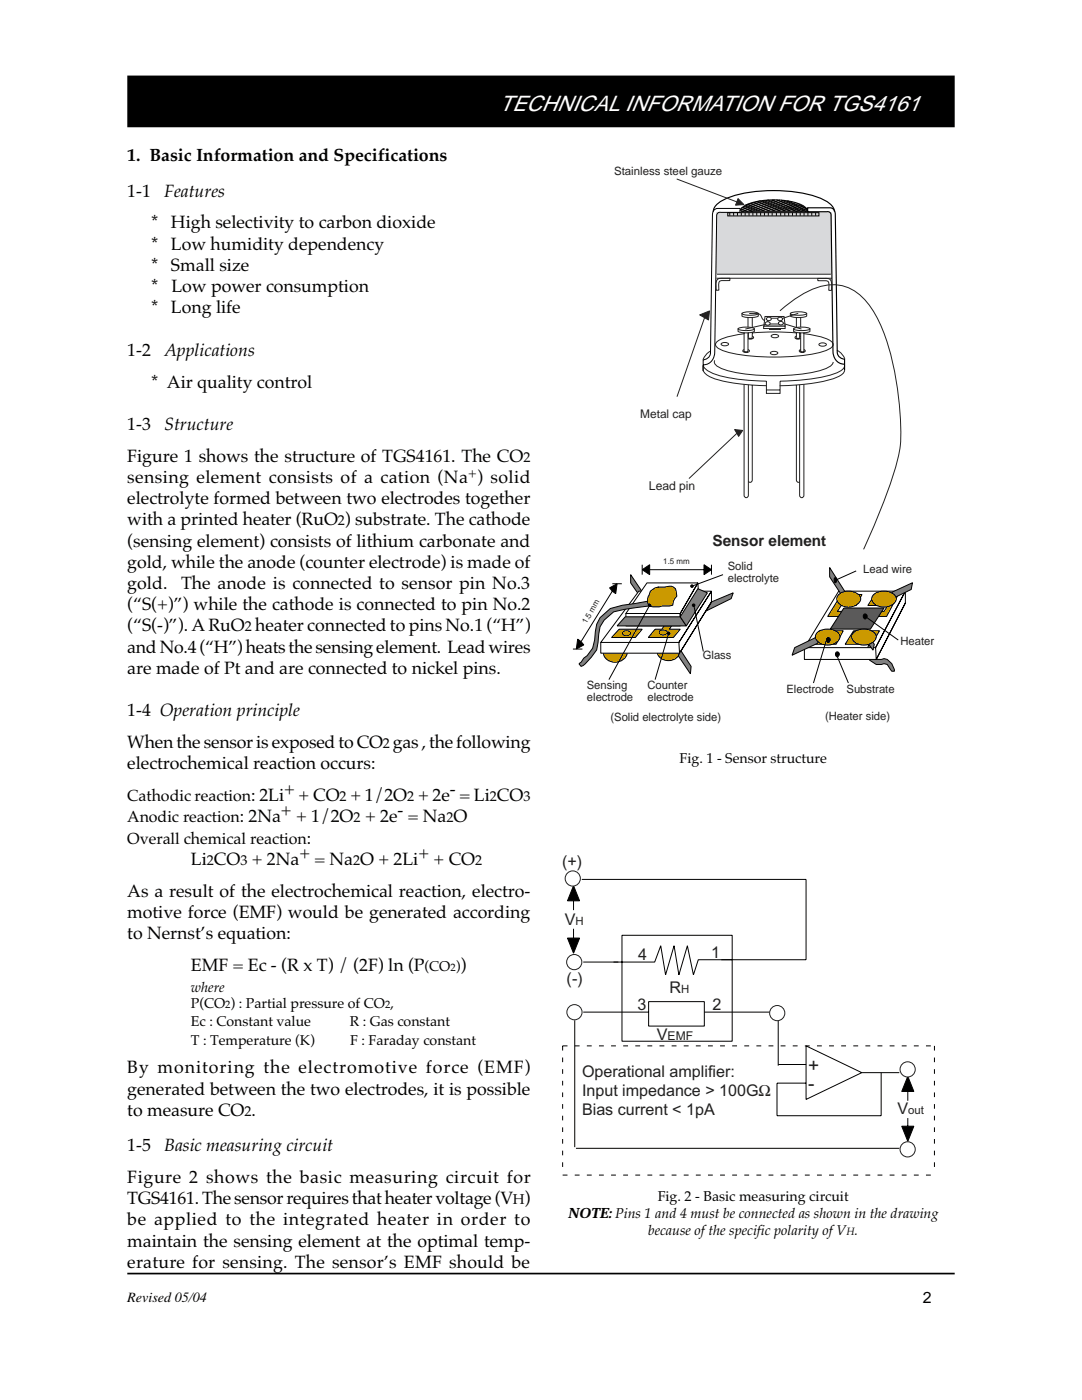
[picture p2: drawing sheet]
<svg xmlns="http://www.w3.org/2000/svg" width="216mm" height="279mm" viewBox="0 0 216 279" stroke-linecap="round" stroke-linejoin="round" font-family="sans-serif">
<path d="M25.4 254.2h165.1" fill="none" stroke="#000" stroke-width=".34"/>
<path d="M25.6 15.3h164.7v9.9h-164.7z" fill-rule="evenodd" fill="#000" stroke="#000" stroke-width=".34"/>
<g fill="#fff">
<path d="M173.8 151.2h12.7v8.9h-12.7z" fill-rule="evenodd"/>
<path d="M165.8 155.9h2.8v4.4h-2.8z" fill-rule="evenodd"/>
<path d="M169.1 148.2h2.3v7.2h-2.3z" fill-rule="evenodd"/>
</g>
<g fill="none" stroke="#231f20" stroke-width=".2">
<path d="M141.8 70.1l-.8 .5-.7 1.1M144 68.5a1.13 1.13 0 0 1 1.4 .2 1 1 0 0 1-1.5 0zM147.3 65.6l.1 .6 1.1 .2M148.1 62.6v.5l1.2 .3M148.1 62.5a4.5 4.5 0 0 1 3.2 .1 4 4 0 0 1-3.2 0zM148.5 76.7l.8 .1M148.5 76.7l-1.3-.1a20.2 20.2 0 0 1-5.8-1.6 1.85 1.85 0 0 1-1.1-2.1 3.5 3.5 0 0 0 2.2 1.7 34.5 34.5 0 0 0 10.4 1.5v1.7M148.5 66.4v3.6a.52 .52 0 0 0 .8 .1v-3.7M148.5 76.7v22.2a.43 .43 0 0 0 .4 .4 .43 .43 0 0 0 .4-.4v-2.8M148.5 66.4h.8M149.3 63.4h.8M149.3 65.9v.1"/>
<path d="M149.3 65.3h-1.4l-.6 .3 .6 .3 1.4 .1M149.3 65.3l.8 .1M149.3 69.8l.2 .2a.8 .8 0 0 1-1.3 0l.3-.2M149.3 63.4v1.9M149.3 66.5h.1M149.3 76.8h.8M149.3 66.4h.1M149.3 67.1h.1M149.3 76.8v19.3M150.1 66.4l4.4-.1 4.4 .1M150.1 76.8l2.8 .2M150.1 66.3v1a.51 .51 0 0 1-.8 .1v-1"/>
<path d="M150.1 76.8v19a.42 .42 0 0 1-.3 .4 .42 .42 0 0 1-.5-.1M150.1 66.3l-.8 .1M150.1 65.9h.1M150.1 65.9l-.8 .1M150.1 65.4l.4 .2-.4 .3M150.1 67.1l.3 .2a.77 .77 0 0 1-1.1 .3M150.1 63.4v2M150.5 65.6v.6l-.4 .1M151.3 62.6l-.1 .5-1.1 .3M152.9 77.8h2.7M153.8 70.3a1.13 1.13 0 0 1 1.4 .2 1 1 0 0 1-1.5 0zM154 66.9a1.13 1.13 0 0 1 1.4 .2 1 1 0 0 1-1.5 0z"/>
<path d="M157.7 62.6l.1 .5 1.1 .3M157.8 62.5a4.5 4.5 0 0 1 3.2 .1 4 4 0 0 1-3.3 0zM158.4 65.6v.6l.5 .1M158.9 67.3l.3 .2 .4-.1M158.9 76.8l-3.3 .2M158.9 66.3v1M158.9 76.8v19a.43 .43 0 0 0 .7 .4M158.9 63.4h.9M158.9 66.3l.7 .1M158.9 67.3h.1M158.9 67.1l-.3 .2a.67 .67 0 0 0 1.2 .2M158.9 63.4v2"/>
<path d="M159.6 66.5h.2M159.6 76.8h-.7M159.6 66.4v1M159.6 66.4h.2M159.6 67.3v.1M159.6 67.1l.2 .1M159.6 76.8v19.4M159.8 65.3l-.9 .1M159.8 65.3h1.1l.7 .3a4 4 0 0 1-3.2 0l.5-.2M159.8 70v.1M159.8 69.8l-.3 .2a.69 .69 0 0 0 1.2 0l-.3-.2M159.8 63.4v1.9"/>
<path d="M159.8 66.4v3.7M159.8 70.1h.1M160.4 66.6l2.4 .4a6.5 6.5 0 0 1 3.3 1.4l.1 .4a2.27 2.27 0 0 1-1.8 1.3 43.1 43.1 0 0 1-19.7 0 2.27 2.27 0 0 1-1.9-1.3 1.95 1.95 0 0 1 1.5-1.3l1.8-.5 2.4-.4M160.4 76.7l-.8 .1M160.4 76.7v22.2a.43 .43 0 0 1-.4 .4 .43 .43 0 0 1-.4-.4v-2.7M160.4 66.4h-.6M160.4 70h.1M160.4 66.4v3.6M160.4 70l-.3 .2-.3-.1M161 62.6l-.1 .5-1.1 .3M161.6 65.6l-.1 .6-1.1 .2M163.5 68.6a1.13 1.13 0 0 1 1.4 .2 1 1 0 0 1-1.5 0z"/>
<path d="M167.1 70l.7 .5 .7 1M168.5 72.9v.1a1.33 1.33 0 0 1-1 1.1 27.5 27.5 0 0 1-10.1 1.9l-1.7 .1v2.4h-2.8v-.7M168.5 73.9a1.98 1.98 0 0 1-1.5 1.4 27.6 27.6 0 0 1-6.6 1.4"/>
</g>
<g fill="#fff" stroke="#231f20" stroke-width=".2">
<path d="M152.7 63.2h3.7l.3 1.9h-4.3z"/>
<path d="M153.3 63.5h2.4l.2 1.2h-2.8z"/>
<path d="M152.4 65.1h4.3v.5h-4.3z"/>
</g>
<path d="M153.1 64.7l-4.3 1M156 64.5l3.9 1.1M159.2 62.6l-3.6 1.1" fill="none" stroke="#231f20" stroke-width=".2"/>
<g fill="#fff" stroke="#231f20" stroke-width=".2">
<path d="M153 63.5a.47 .47 0 0 1 .6-.2 .47 .47 0 0 1 .2 .5 .47 .47 0 0 1-.5 .2 .47 .47 0 0 1-.3-.5z"/>
<path d="M155.2 63.5a.47 .47 0 0 1 .6-.2 .47 .47 0 0 1 .3 .5 .47 .47 0 0 1-.6 .2 .47 .47 0 0 1-.3-.5z"/>
<path d="M155.4 64.3a.56 .56 0 0 1 .9 .2 .47 .47 0 0 1-.5 .3 .47 .47 0 0 1-.4-.5z"/>
<path d="M152.7 64.4a.47 .47 0 0 1 .6-.2 .47 .47 0 0 1 .3 .5 .56 .56 0 0 1-.9-.1z"/>
</g>
<path d="M142.6 71.9v.2a1.18 1.18 0 0 0 .9 1.2 26.2 26.2 0 0 0 10.9 1.7 28.6 28.6 0 0 0 10.9-1.7l.8-.7 .1-.4" fill="none" stroke="#231f20" stroke-width=".2"/>
<g fill="#231f20" stroke="#231f20" stroke-width=".2">
<path d="M139.6 62.8l2-.7-.2 1.8z"/>
<path d="M140.7 63.1l-5.6 16z"/>
</g>
<path d="M142.8 42.4h23v12.3h-23z" fill="#d8d9db"/>
<path d="M142.3 42.2a2.73 2.73 0 0 1 1.6-2.1 23 23 0 0 1 12.1-2 18 18 0 0 1 9.5 2.5l.9 1.1 .1 .6" fill="none" stroke="#000" stroke-width=".23"/>
<g fill="none" stroke="#000" stroke-width=".2">
<path d="M145.2 42.4h18.2v.7h-18.2zM145.6 42.4v.6M146.4 42.4v.6M147.2 42.4v.6M147.9 42.4v.6M148.7 42.4v.6M149.5 42.4v.6M150.2 42.4v.6M151 42.4v.6M151.8 42.4v.6M152.5 42.4v.6M153.3 42.4v.6"/>
<path d="M154.1 42.4v.6M140.3 72.8a2.48 2.48 0 0 0 2.3-2.8l.4-25.7a2.25 2.25 0 0 1 .3-1.8l.2-.1h4.2v-.8h-3.2a2.11 2.11 0 0 0-2.2 .6 64.6 64.6 0 0 0-.3 9.1l-.2 17.6a3.3 3.3 0 0 1-.4 2.4l-.4 .3-.7 .2v2.3"/>
</g>
<path d="M148.1 41.4a11.8 11.8 0 0 1 7.5-1.5 9.2 9.2 0 0 1 5.1 1.5l.5 .8h-13.5z" fill="#fff" stroke="#000" stroke-width=".2"/>
<path d="M153.2 39.9l5.7 2.3z" fill="#000" stroke="#000" stroke-width=".2"/>
<g fill="#231f20" stroke="#000" stroke-width=".2">
<path d="M154.1 39.9l5.7 2.3z"/>
<path d="M154.9 39.9l5.8 2.3z"/>
<path d="M155.9 39.9l5.3 2.1z"/>
<path d="M157.1 40.1l3.8 1.5z"/>
<path d="M152.3 40l5.6 2.2z"/>
<path d="M151.6 40.1l5.4 2.1z"/>
<path d="M150.9 40.2l5 2z"/>
<path d="M150.2 40.4l4.6 1.8z"/>
<path d="M149.7 40.6l4.1 1.6z"/>
<path d="M149.2 40.8l3.7 1.4z"/>
<path d="M148.8 41l3.2 1.2z"/>
<path d="M148.5 41.2l2.5 1z"/>
</g>
<path d="M152.6 42.2l6.1-1.8z" fill="#000" stroke="#000" stroke-width=".2"/>
<g fill="#231f20" stroke="#000" stroke-width=".2">
<path d="M153.7 42.2l5.6-1.6z"/>
<path d="M154.7 42.2l5-1.4z"/>
<path d="M155.8 42.2l4.3-1.3z"/>
<path d="M156.8 42.2l3.6-1.1z"/>
<path d="M157.7 42.2l3-.8z"/>
<path d="M151.4 42.2l6.7-2z"/>
<path d="M150.3 42.2l7.1-2.1z"/>
<path d="M149.1 42.2l7.5-2.2z"/>
<path d="M147.9 42.2l7.8-2.3z"/>
<path d="M147.7 41.9l6.9-2z"/>
<path d="M148 41.5l5.3-1.6z"/>
<path d="M148.7 41l3-.9z"/>
</g>
<path d="M147.8 42.2h13.4" fill="none" stroke="#231f20" stroke-width=".2"/>
<g fill="#231f20" stroke="#000" stroke-width=".2">
<path d="M147.8 42l.6 .2z"/>
<path d="M147.9 41.7l1.3 .5z"/>
<path d="M148.1 41.4l2.1 .8z"/>
<path d="M160.6 42.2l.6-.2z"/>
<path d="M159.7 42.2l1.4-.4z"/>
<path d="M158.7 42.2l2.2-.6z"/>
</g>
<path d="M143 55.5h23M143.1 54.7h22.7M143.1 55.9a3.4 3.4 0 0 1 2.2-.4h.4l-.1 .5h-1.1a.89 .89 0 0 0-1 .2 .89 .89 0 0 0-.1 1v.7h-.5v-1.2zM163.2 55.6h1.3a1.18 1.18 0 0 1 1.2 .3 1.18 1.18 0 0 1 .3 1.2l-.1 .9-.5-.1v-.6a.89 .89 0 0 0-.1-1.1 .89 .89 0 0 0-1-.2h-1.1z" fill="none" stroke="#231f20" stroke-width=".2"/>
<path d="M154.9 42.5v.6M155.8 42.5v.6M156.6 42.5v.6M157.4 42.5v.6M158.1 42.5v.6M158.9 42.5v.6M159.7 42.5v.6M160.4 42.5v.6M161.2 42.5v.6M162 42.5v.6M162.7 42.5v.6" fill="none" stroke="#000" stroke-width=".2"/>
<path d="M168.5 72.7a2.48 2.48 0 0 1-2.3-2.9l-.4-25.6a2.25 2.25 0 0 0-.2-1.8l-.3-.2-4.1 .1v-.8h3.1a2.11 2.11 0 0 1 2.2 .6 64.6 64.6 0 0 1 .3 9.1l.2 17.6a3.3 3.3 0 0 0 .4 2.4l.4 .3 .7 .2v2.2" fill="none" stroke="#000" stroke-width=".23"/>
<g fill="#231f20" stroke="#231f20" stroke-width=".2">
<path d="M135.1 35.7l12.8 4.9z"/>
<path d="M147.3 39.6l1.1 1.2-1.6 .1z" fill-rule="evenodd"/>
</g>
<g fill="#231f20" stroke="#231f20" stroke-width=".2">
<path d="M146.6 85.7l1.6 .2-.8 1.2z"/>
<path d="M137.5 95.5l9.7-9.2z"/>
</g>
<path d="M120.4 130.4h4.8a2.53 2.53 0 0 1-2.2 1.8 2.53 2.53 0 0 1-2.5-1.4z" fill="#c90"/>
<path d="M120.4 130.4a2.4 2.4 0 0 0 3.9 1.2l.7-.8 .2-.4" fill="none" stroke="#000" stroke-width=".2"/>
<path d="M131.1 130h4.6a2.43 2.43 0 0 1-2.1 1.8 2.43 2.43 0 0 1-2.4-1.3z" fill="#c90"/>
<path d="M131.1 130a2.33 2.33 0 0 0 3.9 1.3l.6-.8 .1-.5" fill="none" stroke="#000" stroke-width=".2"/>
<path d="M142 120.1l4.3-1.8-.4 1.2-5 2.4z" fill="#808080"/>
<path d="M142 120.1l4.3-1.8-.4 1.2-5 2.4z" fill="none" stroke="#000" stroke-width=".2"/>
<path d="M125.8 114.7l3.2 4.6 .6 2.5-3.8-5.5z" fill="#808080"/>
<path d="M125.8 114.7l3.2 4.6 .6 2.5-3.8-5.5z" fill="none" stroke="#000" stroke-width=".2"/>
<path d="M127.5 118h14.5l-6.5 10.2 .1 2.2 6.4-10.3-6.4 10.3h-15.7v-2.2h15.6l6.5-10.2v2.1l-22.1 8.1z" fill="#fff"/>
<path d="M142 120.1v-2.1l-6.5 10.2h-15.6v2.2h15.7l6.4-10.3-6.4 10.3-.1-2.2 6.5-10.2h-14.5l-7.6 10.2" fill="none" stroke="#000" stroke-width=".2"/>
<path d="M123.5 125.6h4.6l-1.3 1.6h-4.8z" fill="#ccb300"/>
<path d="M123.5 125.6h4.6l-1.3 1.6h-4.8z" fill="none" stroke="#000" stroke-width=".2"/>
<path d="M132.6 119.8h4.8l-3.8 5.8h2.1l-1.3 1.6h-5l1.3-1.6h1.4l2.7-4.2h-3.3z" fill="#ccb300"/>
<path d="M132.6 119.8h4.8l-3.8 5.8h2.1l-1.3 1.6h-5l1.3-1.6h1.4l2.7-4.2h-3.3z" fill="none" stroke="#000" stroke-width=".2"/>
<path d="M124.4 126l.6-.1a.58 .58 0 0 1 .8 .6 .81 .81 0 0 1-.9 .4 .81 .81 0 0 1-.6-.7z" fill="#ffdf00"/>
<path d="M124.4 126l.6-.1a.58 .58 0 0 1 .8 .6 .81 .81 0 0 1-.9 .4 .81 .81 0 0 1-.6-.7z" fill="none" stroke="#000" stroke-width=".2"/>
<path d="M131.7 125.9l.6-.2a.58 .58 0 0 1 .8 .7 .81 .81 0 0 1-.9 .4 .81 .81 0 0 1-.6-.8z" fill="#ffdf00"/>
<path d="M131.7 125.9l.6-.2a.58 .58 0 0 1 .8 .7 .81 .81 0 0 1-.9 .4 .81 .81 0 0 1-.6-.8z" fill="none" stroke="#000" stroke-width=".2"/>
<path d="M135.9 129.9l2 3.1-.1 1.5-2.5-3.6z" fill="#808080"/>
<path d="M135.9 129.9l2 3.1-.1 1.5-2.5-3.6z" fill="none" stroke="#000" stroke-width=".2"/>
<path d="M129.1 116.3h10.2l.1 2.3-3.7 6.3h-10.8v-2.5h10.8v2.5v-2.5l3.6-6.1-3.6 6.1h-10.8z" fill="#fff"/>
<path d="M121.6 117.3l1.5-.8-.2 2-.7-.5zM122.2 118l-6.3 10M122.2 116.5h1.9M128.1 113.7l1.5-1v2zM128.1 112.7v2M129.1 116.3h10.2l.1 2.3-3.7 6.3h-10.8v-2.5h10.8v2.5v-2.5l3.6-6.1-3.6 6.1h-10.8zM129.6 113.7h10.9M140.5 112.7l1.5 1-1.5 1zM142 112.7v2M114.3 129.5h1.9M115.3 127.6l.6 .4 .6 .7-1.5 .8zM133.4 126.4l-2.7 9.2" fill="none" stroke="#000" stroke-width=".2"/>
<path d="M121.6 117.3l1.5-.8-.2 2-.7-.5zM128.1 113.7l1.5-1v2zM140.5 112.7l1.5 1-1.5 1zM115.3 127.6l.6 .4 .6 .7-1.5 .8z" fill="#000"/>
<path d="M124.8 123.1h10.9l1.3 1.8h-13.9z" fill="#808080"/>
<path d="M124.8 123.1h10.9l1.3 1.8h-13.9z" fill="none" stroke="#000" stroke-width=".2"/>
<path d="M139.3 117.5l1.9 .8-4.2 6.6-1.3-1.8z" fill="#808080"/>
<path d="M139.3 117.5l1.9 .8-4.2 6.6-1.3-1.8zM144.3 114.7l-6.3 2.3M129.6 120.8l-8.1 14.8M138.4 120.8l1.9 9.2" fill="none" stroke="#000" stroke-width=".2"/>
<path d="M119.7 123.3l2.1-1.9 2.4-.6 5.2-.8v1l-4.8 .6a5.4 5.4 0 0 0-5.1 5l-.4 3.1-1.1 1.5-1.2 1.3-.9 .5-.4-.5 .4-.3 .6-.9 .7-.4 1-1.5 .5-1.7 .4-3.1z" fill="#808080"/>
<path d="M129.4 120l-5.2 .8-2.4 .6-2.1 1.9-.6 1.3-.4 3.1-.5 1.7-1 1.5-.7 .4-.6 .9-.4 .3 .4 .5 .9-.5 1.2-1.3 1.1-1.5 .4-3.1a5.4 5.4 0 0 1 5.1-5l4.8-.6" fill="none" stroke="#000" stroke-width=".2"/>
<path d="M129.8 118l.9-.7 .7-.1h-.1h1.3a1.77 1.77 0 0 1 2.2 .3l.3 1.5-.7 1-.2 .8-2.7 .3-2-.1a1.98 1.98 0 0 1 0-2.2z" fill="#c90"/>
<path d="M131.3 117.2h1.3a1.77 1.77 0 0 1 2.2 .3l.3 1.5-.7 1-.2 .8-2.7 .3-2-.1a1.98 1.98 0 0 1 0-2.2l.3-.8 .9-.7 .7-.1" fill="none" stroke="#000" stroke-width=".2"/>
<path d="M173.3 128.7h.4v1.1l.4 1.1 .7 .7h1.1l.5-.2a2.64 2.64 0 0 1 2.1 2.6h-.6l-.9-1.4-.6-.2-.5 .2a2.59 2.59 0 0 1-3-2.3z" fill="#808080"/>
<path d="M173.3 128.7h.4v1.1l.4 1.1 .7 .7h1.1l.5-.2a2.64 2.64 0 0 1 2.1 2.6h-.6l-.9-1.4-.6-.2-.5 .2a2.59 2.59 0 0 1-3-2.3z" fill="none" stroke="#000" stroke-width=".2"/>
<path d="M167.4 118h13.3l-6 11.2 .1 2.4 5.9-11.3-5.9 11.3h-14.3v-2.4h14.2l6-11.2v2.3l-20.2 8.9z" fill="#fff"/>
<path d="M180.7 120.3v-2.3l-6 11.2h-14.2v2.4h14.3l5.9-11.3-5.9 11.3-.1-2.4 6-11.2h-13.3l-6.9 11.2" fill="none" stroke="#000" stroke-width=".2"/>
<path d="M163.5 125.9h4.8l-1.5 2.7h-4.9z" fill="#ccb300"/>
<path d="M163.5 125.9h4.8l-1.5 2.7h-4.9z" fill="none" stroke="#000" stroke-width=".2"/>
<path d="M170.3 125.9h5.2l-1.6 2.7h-5.3z" fill="#ccb300"/>
<path d="M170.3 125.9h5.2l-1.6 2.7h-5.3z" fill="none" stroke="#000" stroke-width=".2"/>
<path d="M167.9 118.7h4.1l-1.2 2.1h-2.9l-.8 1.2h1l-.6 1h-2.3z" fill="#ccb300"/>
<path d="M167.9 118.7h4.1l-1.2 2.1h-2.9l-.8 1.2h1l-.6 1h-2.3z" fill="none" stroke="#000" stroke-width=".2"/>
<path d="M174.6 118.7h4.6l-2.3 4.3h-2.3l.6-1h1.2l.8-1.2h-4z" fill="#ccb300"/>
<path d="M174.6 118.7h4.6l-2.3 4.3h-2.3l.6-1h1.2l.8-1.2h-4z" fill="none" stroke="#000" stroke-width=".2"/>
<path d="M168.4 121.3h8l-2.7 4.2h-8z" fill="#595959"/>
<path d="M168.4 121.3h8l-2.7 4.2h-8z" fill="none" stroke="#000" stroke-width=".2"/>
<path d="M158.6 129.2l5.9-2.8-1.4 2-5 2.4z" fill="#808080"/>
<path d="M158.6 129.2l5.9-2.8-1.4 2-5 2.4z" fill="none" stroke="#000" stroke-width=".2"/>
<path d="M163 126.3a3.2 3.2 0 0 1 4.5 .4 1.75 1.75 0 0 1-1.7 2 2.47 2.47 0 0 1-3.1-1.6h2.5h-2.5z" fill="#c90"/>
<path d="M163 126.3a3.2 3.2 0 0 1 4.5 .4 1.75 1.75 0 0 1-1.7 2 2.47 2.47 0 0 1-3.1-1.6z" fill="none" stroke="#000" stroke-width=".2"/>
<path d="M178.1 118.1l4-1.8-.3 1.3-5.1 2.6z" fill="#808080"/>
<path d="M178.1 118.1l4-1.8-.3 1.3-5.1 2.6z" fill="none" stroke="#000" stroke-width=".2"/>
<path d="M174.3 118.7a3.2 3.2 0 0 1 4.5 .4 1.75 1.75 0 0 1-1.8 2 2.47 2.47 0 0 1-3.1-1.6h2.5h-2.5z" fill="#c90"/>
<path d="M174.3 118.7a3.2 3.2 0 0 1 4.5 .4 1.75 1.75 0 0 1-1.8 2 2.47 2.47 0 0 1-3.1-1.6z" fill="none" stroke="#000" stroke-width=".2"/>
<path d="M172.5 126.1l2 2.5-.3 1.2-1.7-2.4z" fill="#808080"/>
<path d="M172.5 126.1l2 2.5-.3 1.2-1.7-2.4z" fill="none" stroke="#000" stroke-width=".2"/>
<path d="M165.5 113.3l3.1 4.8 .7 2.7-3.8-5.7z" fill="#808080"/>
<path d="M165.5 113.3l3.1 4.8 .7 2.7-3.8-5.7z" fill="none" stroke="#000" stroke-width=".2"/>
<path d="M167.3 118.7a3.1 3.1 0 0 1 4.4 .4 1.75 1.75 0 0 1-1.8 2 2.36 2.36 0 0 1-2.9-1.6h2.3h-2.3z" fill="#c90"/>
<path d="M167.3 118.7a3.1 3.1 0 0 1 4.4 .4 1.75 1.75 0 0 1-1.8 2 2.36 2.36 0 0 1-2.9-1.6z" fill="none" stroke="#000" stroke-width=".2"/>
<path d="M170.3 126.3a3.2 3.2 0 0 1 4.5 .4 1.75 1.75 0 0 1-1.8 2 2.47 2.47 0 0 1-3.1-1.6h2.5h-2.5z" fill="#c90"/>
<g fill="none" stroke="#000" stroke-width=".2">
<path d="M166.5 115.3h.2a.62 .62 0 0 1 0 1l-.2-.3zM170.8 113.9l-4.1 1.9M164.9 127.7l-2.6 8.6M165.1 127.3h.3a.53 .53 0 0 1 .3 .5 .53 .53 0 0 1-.4 .4 .56 .56 0 0 1-.2-.9zM166.9 130.1h.4a.54 .54 0 0 1 .2 .6 .54 .54 0 0 1-.4 .4 .56 .56 0 0 1-.2-1zM167.1 131.1l2.2 5.2M170.3 126.3a3.2 3.2 0 0 1 4.5 .4 1.75 1.75 0 0 1-1.8 2 2.47 2.47 0 0 1-3.1-1.6zM172.4 122.6h.4a.53 .53 0 0 1 .2 .5 .53 .53 0 0 1-.4 .4 .56 .56 0 0 1-.2-.9zM172.6 123l6.6 4.7"/>
<circle cx="138.1" cy="117" r=".25"/>
<circle cx="129.6" cy="120.8" r=".25"/>
<circle cx="133.4" cy="126.4" r=".25"/>
<circle cx="138.4" cy="120.8" r=".25"/>
</g>
<g fill="#000">
<path d="M166.5 115.3h.2a.62 .62 0 0 1 0 1l-.2-.3zM165.1 127.3h.3a.53 .53 0 0 1 .3 .5 .53 .53 0 0 1-.4 .4 .56 .56 0 0 1-.2-.9zM166.9 130.1h.4a.54 .54 0 0 1 .2 .6 .54 .54 0 0 1-.4 .4 .56 .56 0 0 1-.2-1zM172.4 122.6h.4a.53 .53 0 0 1 .2 .5 .53 .53 0 0 1-.4 .4 .56 .56 0 0 1-.2-.9z"/>
<circle cx="138.1" cy="117" r=".25"/>
<circle cx="129.6" cy="120.8" r=".25"/>
<circle cx="133.4" cy="126.4" r=".25"/>
<circle cx="138.4" cy="120.8" r=".25"/>
</g>
<path d="M149.6 62.6h.3a2.84 2.84 0 0 1 1.9 .3l.4 .8 .3 .3M153.4 65.7h2.3M155.6 62a18.9 18.9 0 0 1 9.4-5.1 8.4 8.4 0 0 1 8 3.4 29.9 29.9 0 0 1 5.1 12.1 62.7 62.7 0 0 1 1.6 16.5 67 67 0 0 1-5 15.3l-2.4 5.4" fill="none" stroke="#231f20" stroke-width=".2"/>
<path d="M124.1 186.7h22v21.1h-22z" fill="#fff"/>
<path d="M124.1 186.7h22v21.1h-22zM146.1 191.5h-6.8l-.9 3.1-1.2-5.9-1.7 5.9-1-5.9-1.7 5.9-1-5.9-1.2 3.3h-8.2" fill="none" stroke="#000" stroke-width=".2"/>
<path d="M129.4 199.9h11.1v4.9h-11.1z" fill="#fff"/>
<path d="M129.4 199.9h11.1v4.9h-11.1zM116.4 202h13" fill="none" stroke="#000" stroke-width=".2"/>
<g fill="#fff">
<path d="M113.1 190.9a1.83 1.83 0 0 1 3 .9 1.72 1.72 0 0 1-1.7 1.4 1.72 1.72 0 0 1-1.7-1.4z"/>
<circle cx="114.7" cy="201.8" r="1.43"/>
</g>
<path d="M115.2 175.5h45.6v16h-16.9M116.4 192h7M140.5 202h13.1" fill="none" stroke="#000" stroke-width=".2"/>
<path d="M113.1 174.4a1.83 1.83 0 0 1 3 .9 1.72 1.72 0 0 1-1.7 1.4 1.72 1.72 0 0 1-1.7-1.4z" fill="#fff"/>
<path d="M155.3 203.6v9.1M114.9 229.2h64.5" fill="none" stroke="#000" stroke-width=".2"/>
<circle cx="180.9" cy="213.8" r="1.16" fill="#fff"/>
<path d="M172 214.1h7.4" fill="none" stroke="#000" stroke-width=".2"/>
<circle cx="180.9" cy="229.2" r="1.16" fill="#fff"/>
<g fill="none" stroke="#000" stroke-width=".2">
<path d="M114.4 176.8l1.2 3h-2.4zM114.4 179.8v1.8M113.2 187.2h2.4l-1.2 3zM114.4 185.4v1.8M112.3 211.1v.9M112.3 213.4v.9M112.3 215.7v.9M112.3 218v.9M113.2 208.7h-.9v1M114.7 203.6v25.3M114.7 208.7h.9M117.1 208.7h1"/>
<path d="M119.5 208.7h1M121.9 208.7h1M124.3 208.7h1M126.8 208.7h.9M129.2 208.7h.9M131.6 208.7h1M134 208.7h1M136.4 208.7h1M138.8 208.7h1M141.3 208.7h.9M143.7 208.7h.9M146.1 208.7h1"/>
<path d="M148.5 208.7h1M150.9 208.7h1M153.3 208.7h1M155.3 212.4h5.5M155.8 208.7h.9M158.2 208.7h.9M160.6 208.7h1M160.8 208.7l11.2 5.4-11.2 5.3zM163 208.7h1M165.4 208.7h1M167.8 208.7h1M170.3 208.7h.9"/>
<path d="M172.7 208.7h.9M175.1 208.7h1M175.8 214.1v8.6h-20.8v-6.5h5.8M177.5 208.7h1M179.9 208.7h1M181.1 214.8l1.2 3h-2.4zM181.1 217.8v1.9M182.3 208.7h1M184.8 208.7h.9M186.5 208.7v1M186.5 211.1v.9M186.5 213.4v.9"/>
<path d="M186.5 215.7v.9M186.5 218v.9M112.3 220.3v1M112.3 222.7v.9M112.3 225v.9M112.3 227.3v.9M112.3 229.6v1M112.3 232v.9M112.3 234.5h.9M114.7 234.5h.9M117.1 234.5h1M119.5 234.5h1"/>
<path d="M121.9 234.5h1M124.3 234.5h1M126.8 234.5h.9M129.2 234.5h.9M131.6 234.5h1M134 234.5h1M136.4 234.5h1M138.8 234.5h1M141.3 234.5h.9M143.7 234.5h.9M146.1 234.5h1M148.5 234.5h1"/>
<path d="M150.9 234.5h1M153.3 234.5h1M155.8 234.5h.9M158.2 234.5h.9M160.6 234.5h1M163 234.5h1M165.4 234.5h1M167.8 234.5h1M170.3 234.5h.9M172.7 234.5h.9M175.1 234.5h1M177.5 234.5h1"/>
<path d="M179.9 224.8h2.4l-1.2 3zM179.9 234.5h1M181.1 223.1v1.7M182.3 234.5h1M184.8 234.5h.9M186.5 220.3v1M186.5 222.7v.9M186.5 225v.9M186.5 227.3v.9M186.5 229.6v1M186.5 232v.9"/>
</g>
<path d="M114.4 176.8l1.2 3h-2.4zM113.2 187.2h2.4l-1.2 3zM181.1 214.8l1.2 3h-2.4zM179.9 224.8h2.4l-1.2 3z" fill="#000"/>
<g fill="#fff" stroke="#231f20" stroke-width=".2">
<circle cx="181.1" cy="229.4" r="1.52"/>
<circle cx="181.1" cy="213.4" r="1.52"/>
<circle cx="114.6" cy="202" r="1.52"/>
<circle cx="155.1" cy="202.2" r="1.52"/>
<circle cx="114.3" cy="175.3" r="1.52"/>
<circle cx="114.6" cy="192" r="1.52"/>
</g>
<text font-size="4.6" fill="#fff" x="99.6" y="22.1">TECHNICAL INFORMATION FOR TGS4161</text>
<g font-size="3.8" fill="#231f20">
<text x="161.2" y="214">+</text>
<text x="161.2" y="217.5">-</text>
</g>
<g font-size="3.5">
<text x="25.4" y="32.2">1. Basic Information and Specifications</text>
<text x="25.4" y="39.2">1-1</text>
<text x="32.8" y="39.2">Features</text>
<text x="30.2" y="45.6">*</text>
<text x="34.1" y="45.6">High selectivity to carbon dioxide</text>
<text x="30.2" y="49.8">*</text>
<text x="34.1" y="49.8">Low humidity dependency</text>
<text x="30.2" y="54.1">*</text>
<text x="30.2" y="58.3">*</text>
<text x="34.1" y="54.1">Small size</text>
<text x="34.2" y="58.3">Low power consumption</text>
<text x="30.2" y="62.5">*</text>
<text x="34.1" y="62.5">Long life</text>
<text x="25.4" y="71">1-2</text>
<text x="32.8" y="71">Applications</text>
<text x="30.2" y="77.3">* Air quality control</text>
<text x="25.4" y="85.8">1-3</text>
<text x="32.8" y="85.8">Structure</text>
<text x="25.4" y="92.2">Figure 1 shows the structure of TGS4161. The CO</text>
<text x="25.4" y="96.4">sensing element consists of a cation (Na ) solid</text>
<text x="25.4" y="100.6">electrolyte formed between two electrodes together</text>
<text x="25.4" y="104.9">with a printed heater (RuO ) substrate. The cathode</text>
<text x="25.4" y="109.1">(sensing element) consists of lithium carbonate and</text>
<text x="25.4" y="113.3">gold, while the anode (counter electrode) is made of</text>
<text x="25.4" y="117.6">gold.</text>
<text x="36.1" y="117.6">The anode is connected to sensor pin No.3</text>
<text x="25.4" y="121.8">(“S(+)”) while the cathode is connected to pin No.2</text>
<text x="25.4" y="126">(“S(-)”). A RuO heater connected to pins No.1 (“H”)</text>
<text x="25.4" y="130.3">and No.4 (“H”) heats the sensing element. Lead wires</text>
<text x="25.4" y="134.5">are made of Pt and are connected to nickel pins.</text>
<text x="25.4" y="143">1-4 Operation principle</text>
<text x="25.4" y="149.3">When the sensor is exposed to CO gas , the following</text>
<text x="25.4" y="153.5">electrochemical reaction occurs:</text>
<text x="56.7" y="158.7">+</text>
<text x="59.6" y="159.9">+ CO + 1/2O + 2e = Li CO</text>
<text x="89.7" y="158.7">-</text>
<text x="56" y="162.9">+</text>
<text x="59.1" y="164.1">+ 1/2O + 2e = Na O</text>
<text x="79.3" y="162.9">-</text>
<text x="38.1" y="172.6">Li CO + 2Na</text>
<text x="59.7" y="171.4">+</text>
<text x="62.7" y="172.6">= Na O + 2Li</text>
<text x="83.5" y="171.4">+</text>
<text x="86.5" y="172.6">+ CO</text>
<text x="25.4" y="178.9">As a result of the electrochemical reaction, electro-</text>
<text x="25.4" y="183.2">motive force (EMF) would be generated according</text>
<text x="25.4" y="187.4">to Nernst’s equation:</text>
<text x="38.1" y="193.8">EMF = Ec - (R x T) / (2F) ln (P</text>
<text x="91.9" y="193.8">)</text>
<text x="25.4" y="214.2">By monitoring the electromotive force (EMF)</text>
<text x="25.4" y="218.4">generated between the two electrodes, it is possible</text>
<text x="25.4" y="222.7">to measure CO .</text>
<text x="25.4" y="229.7">1-5</text>
<text x="32.8" y="229.7">Basic measuring circuit</text>
<text x="25.4" y="236.1">Figure 2 shows the basic measuring circuit for</text>
<text x="25.4" y="240.3">TGS4161. The sensor requires that heater voltage (V )</text>
<text x="25.4" y="244.6">be applied to the integrated heater in order to</text>
<text x="25.4" y="248.8">maintain the sensing element at the optimal temp-</text>
<text x="25.4" y="253">erature for sensing. The sensor’s EMF should be</text>
</g>
<g font-size="3.2">
<text x="25.4" y="159.9">Cathodic reaction: 2Li</text>
<text x="25.4" y="164.1">Anodic reaction: 2Na</text>
<text x="25.4" y="168.4">Overall chemical reaction:</text>
<text x="184.1" y="260.1">2</text>
</g>
<g font-size="3.2" fill="#231f20">
<text x="112.2" y="172.9">(+)</text>
<text x="112.7" y="184.5">V</text>
<text x="127.3" y="191.6">4</text>
<text x="141.9" y="191.1">1</text>
<text x="113.1" y="196.4">(-)</text>
<text x="127.2" y="201.7">3</text>
<text x="133.6" y="198.2">R</text>
<text x="142.2" y="201.5">2</text>
<text x="131.1" y="207.6">V</text>
<text x="116.1" y="214.8">Operational amplifier:</text>
<text x="116.1" y="218.7">Input impedance &gt; 100GΩ</text>
<text x="116.1" y="222.6">Bias current &lt; 1pA</text>
<text x="179.1" y="222.3">V</text>
</g>
<text font-size="3.1" fill="#231f20" x="142.2" y="109">Sensor element</text>
<g font-size="2.8">
<text x="93.4" y="95.5">+</text>
<text x="104.4" y="92.2">2</text>
<text x="67.4" y="104.9">2</text>
<text x="48.9" y="126">2</text>
<text x="76.4" y="149.3">2</text>
<text x="135.6" y="152.3">Fig. 1 - Sensor structure</text>
<text x="67.8" y="159.9">2</text>
<text x="81.2" y="159.9">2</text>
<text x="97.7" y="159.9">2</text>
<text x="104.4" y="159.9">3</text>
<text x="70.5" y="164.1">2</text>
<text x="89.1" y="164.1">2</text>
<text x="41.3" y="172.6">2</text>
<text x="48" y="172.6">3</text>
<text x="70.5" y="172.6">2</text>
<text x="94.8" y="172.6">2</text>
<text x="38.1" y="198">where</text>
<text x="84.7" y="193.8">(CO )</text>
<text x="38.1" y="201.2">P(CO ) : Partial pressure of CO ,</text>
<text x="38.1" y="204.7">Ec : Constant value</text>
<text x="38.1" y="208.6">T : Temperature (K)</text>
<text x="69.8" y="204.7">R : Gas constant</text>
<text x="69.9" y="208.6">F : Faraday constant</text>
<text x="48.8" y="222.7">2</text>
<text x="131.2" y="239.6">Fig. 2 - Basic measuring circuit</text>
<text x="102.4" y="240.3">H</text>
<text x="113.3" y="243">NOTE: Pins 1 and 4 must be connected as shown in the drawing</text>
<text x="129.3" y="246.4">because of the specific polarity of V .</text>
<text x="25.4" y="259.8">Revised 05/04</text>
</g>
<g font-size="2.4" fill="#231f20">
<text x="127.7" y="83.5">Metal cap</text>
<text x="129.5" y="97.9">Lead pin</text>
<text x="133.2" y="207.6">EMF</text>
</g>
<g font-size="2.3" fill="#231f20">
<text x="122.5" y="34.9">Stainless steel gauze</text>
<text x="145.2" y="113.7">Solid</text>
<text x="145.2" y="116.2">electrolyte</text>
<text x="172.3" y="114.3">Lead wire</text>
<text x="140.2" y="131.5">Glass</text>
<text x="179.7" y="128.7">Heater</text>
<text x="117.1" y="137.5">Sensing</text>
<text x="129.2" y="137.4">Counter</text>
<text x="117.1" y="139.8">electrode</text>
<text x="121.8" y="143.8">(Solid electrolyte side)</text>
<text x="129.2" y="139.9">electrode</text>
<text x="156.9" y="138.2">Electrode</text>
<text x="164.6" y="143.8">(Heater side)</text>
<text x="168.9" y="138.2">Substrate</text>
<text x="114.9" y="184.5">H</text>
<text x="135.9" y="198.2">H</text>
<text x="181.2" y="222.3">out</text>
</g>
<g font-size="2.1">
<text x="89.9" y="193.8">2</text>
<text x="45" y="201.2">2</text>
<text x="76.8" y="201.2">2</text>
<text x="168.9" y="246.4">H</text>
</g>
<g font-size="1.6" fill="#231f20">
<text x="132.4" y="112.6">1.5 mm</text>
<text x="117" y="124.6" transform="rotate(-60 117 124.6)">1.5 mm</text>
</g>
</svg>
